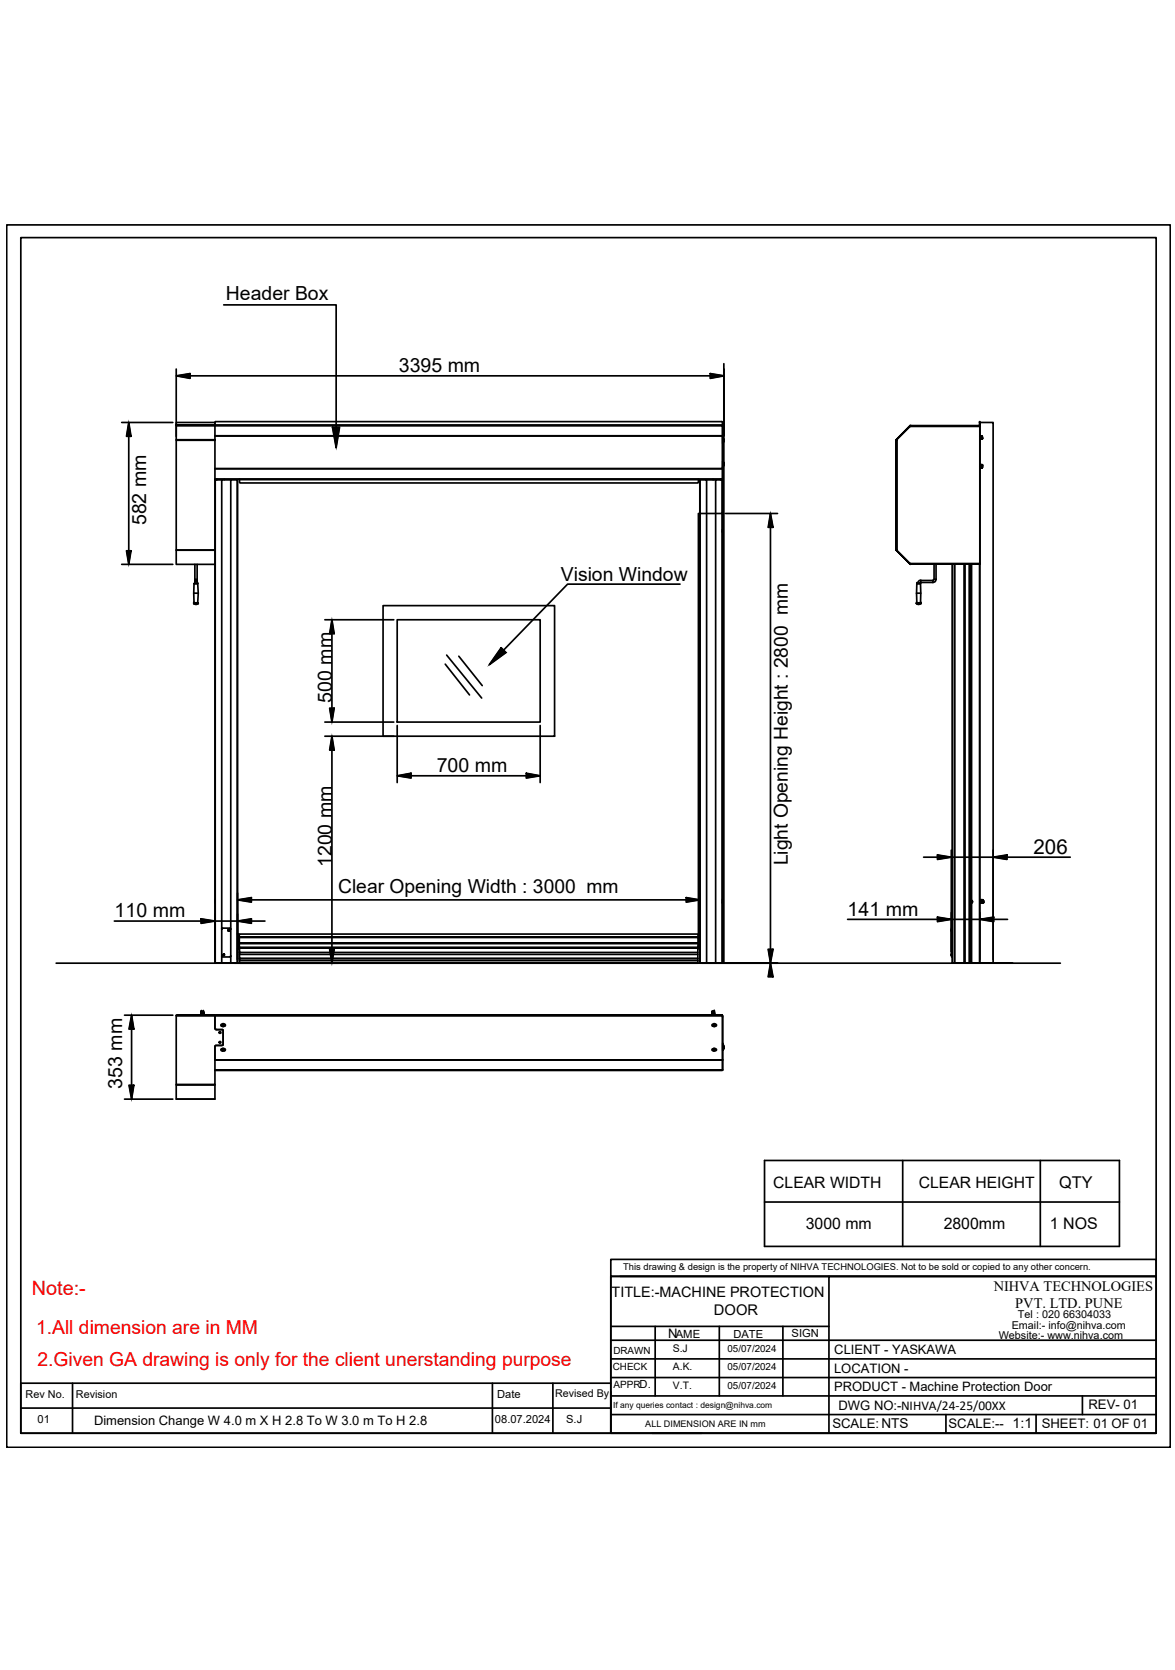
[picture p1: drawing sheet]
<svg xmlns="http://www.w3.org/2000/svg" width="176mm" height="250mm" viewBox="0 0 176 250" stroke-linecap="round" stroke-linejoin="round" font-family="sans-serif">
<!-- layer: 0 -->
<g fill="none" stroke="#000" stroke-width=".25">
<path d="M1 33.7h174.3v183.1h-174.3zM3.1 35.6h170.1v179.1h-170.1zM26.4 56.3l2.1-.3v.7zM26.4 55.3v10M28.5 56.3h77.9M33.5 45.7h16.9v18.3M106.4 56l2.1 .3-2.1 .4zM108.4 54.5v22.4M108.5 55.3v10M18.2 63.3h7.7M19.3 63.3l.3 2h-.6zM19.3 65.3v17.2"/>
<path d="M26.4 65.9h5.8h-5.8zM26.4 65.9v16.5h5.8v-16.5M26.4 65.9v-2.2h5.8v2.2M26.4 63.7v-.4h5.8v.4h-5.8h5.8M32.2 65.3h76v4.9h-76M32.2 65.3h76M32.2 63.7h76l.1 1.6M32.2 63.7h76h-76zM32.2 71.9h.1M32.4 71.9l.1-.1v.1M33.2 71.9h-1v72.3h1v-1M33.6 71.8v.1"/>
<path d="M34.6 71.9h-1.4v67.2M35.5 71.9l.1 72.3h-3.4M35.9 71.8h68.7M35.9 71.8l.1 .5h68.5l.1-.5M49.8 64h1.1l-.5 3zM104.8 76.9v65.2M104.9 71.9h1v72.3h-1zM104.9 71.9v72.3M105.9 71.9h1.3M106.8 71.8v.1M107.2 71.9h1v72.3h-1zM107.9 71.8v.1"/>
<path d="M108 71.8l.1 .1M108.1 63.1l.1 .6M108.2 71.9v72.3M108.2 63.1h-75.9l-.1 .6M108.2 76.9h.1M108.2 79.7h.1M108.2 70.2h-76M108.2 65.3v4.8M108.2 63.8l.1 1.5M108.2 63.8h.1M108.2 79.3v.4M108.2 71.8v.1"/>
<path d="M108.3 65.5h.1M108.3 65.5v.9v-.9M108.3 70h.1M108.3 69.1v.9zM108.3 70.1l-.1 1.6h-76M108.3 71.7l-.1 .1h-76M108.3 70.2l-.1 1.5M108.3 69.2l.2 .2M108.3 69.8h.1M108.3 69.2h.1M108.3 65.6l.2 .2v.3l-.2 .2M108.3 66.3h.1"/>
<path d="M108.3 65.6h.1M108.3 69.2v.6M108.3 76.9v67.3M108.4 69.5h.1M108.5 69.5l-.1 .3h-.1M108.5 69.4h.1M108.7 76.9h7.8M115.4 76.9l.4 2.1h-.7zM115.4 79v63.2M134.3 65.9l2.1-2.1h10.4v20.7h-10.4l-2.1-2.1zM134.3 65.9h-.1M134.4 65.9h-.1"/>
<path d="M136.4 63.9v-.1l-2.1 2.1h.1v16.5h-.1l2.1 2.1v-.1h10.4v-20.5M136.4 63.7h-.1M146.8 63.3h.1M146.8 63.2v-.1v.1M146.8 63.3v.4zM146.8 63.7h-.1M146.8 65.8h.1M146.8 65.5h.1M146.8 65.4h.1M146.8 70h.1M146.8 69.8h.1M146.8 63.8v80.4h-1.3v-9v9"/>
<path d="M146.8 63.7l-.1 .1-10.3-.1 10.4 .1v.1h-10.4v-.1l-2.1 2.1 2-2.2 .1 .1M146.8 63.3h2v80.9h-6.2v-1v.1M146.8 65.5v.2M146.8 69.8v.2M146.8 65.7v.1M146.8 65.4v.4M146.8 65.8v-.4l.1 .4M146.8 65.5l.1 .2v-.2M146.8 69.8l.1 .2M146.8 69.8v.2l.1-.2M146.8 65.4v.1M146.9 65.8h.1"/>
<path d="M146.9 65.5h.2M146.9 65.5h.1M146.9 65.4h.1M146.9 70h.1M146.9 69.8h.1M146.9 69.8h.2M146.9 65.8v-.4v.4M146.9 65.4v.4M146.9 69.8v.2v-.2M146.9 70v-.2v.2M146.9 65.4v.1M146.9 65.4l.1 .4"/>
<path d="M146.9 65.5v.2M146.9 69.8l.1 .2M146.9 69.8v.2M146.9 65.7v.1M146.9 65.7l.1 .1M147 65.8h.1M147 65.4h.1M147 65.5h.1M147 65.7h.1M147 70h.1M147 69.8h.1M147 65.4v.4"/>
<path d="M147 65.4v.4v-.4M147 65.5v.2M147 69.8v.2M147 65.4v.1M147 65.7v.1M147 65.4l.1 .4M147 69.8l.1 .2M147.1 65.4h.1M147.1 65.5h.1M147.1 65.8h.1M147.1 69.8h.1M147.1 70h.1"/>
<path d="M147.1 65.4v.4v-.4M147.1 65.4v.4M147.1 69.8v.2M147.1 69.8v.2v-.2M147.1 70v-.2v.2M147.1 65.4v.1M147.1 65.4l-.1 .1M147.1 70h-.1M147.1 65.7h.1M147.1 65.5v.2M147.1 65.7v-.2v.3M147.1 65.7v.1"/>
<path d="M147.1 65.4v.4zM147.1 65.5l.1 .2M147.1 69.8l.1 .2v-.2M147.2 65.7h.1M147.2 69.8h.1M147.2 65.4v.3zM147.2 69.8v.2M147.2 65.7l-.1 .1M18.2 84.5h7.7M19 82.5h.6l-.3 2zM26.4 82.4h5.8M26.4 82.4v2.1h5.8v-2.1"/>
<path d="M29 90.3h.1M29 90.3h.7M29 88.8l.1 1.5M29 90.3v.1M29 88.8h.7M29 90.4h.7M29.1 90.3h.1M29.1 90.3h.5M29.1 87.4h.5M29.2 87.1l.1-.2h.1l.1 .2M29.2 87.4h.3M29.2 84.5v2.9"/>
<path d="M29.2 86.8h.3M29.5 84.5v2.9M29.6 87.4l.1 1.4-.1 1.5M29.6 87.4h.1M29.6 87.4h-.5l-.1 1.4M29.6 90.3h.1M29.7 90.4a.46 .46 0 0 1-.7 0M29.7 90.3v.1M32.2 84.5v59.7M48.7 92.8h10.3M49.7 92.8l.4 2.1h-.7zM49.7 94.9v11.2"/>
<path d="M57.4 90.7h25.7v19.6h-25.7zM59.5 92.8h21.4v15.3h-21.4zM66.7 99.5l3.6 4.6M66.9 98.1l5.3 6.4M68.7 98.3l3.5 4.4M75.1 97l.7 .7-2.5 1.9zM101.9 87.5h-16.9l-9.5 9.9M134.2 82.3l2.2 2.2-2.1-2.1M134.3 82.3l-.1-16.4 .1 16.5h.1M136.4 84.4v.1h10.4v-.1M137.3 90.4h.1M137.3 90.3h.1"/>
<path d="M137.3 90.4a.46 .46 0 0 0 .7 0M137.3 90.3h.7M137.3 90.3l.7 .1zM137.3 88.8h.7M137.3 90.4h.7M137.3 88.8l.1 1.5M137.4 87.4h.1M137.4 87.4h.5M137.4 90.3h.5M137.4 87.4l-.1 1.4M137.4 90.3h.1M137.5 87.4h.1"/>
<path d="M137.5 87.4h.3M137.8 87.4h.1M137.9 87.4v2.9M137.9 87.4h.1M137.9 90.3h.1M138 90.3h.1M138 86.9a.51 .51 0 0 0-.5 .5M138 87.2l-.2 .2M138 90.4h.1M138 87.2h1.8M139.8 86.9h-1.8v.3M139.8 86.9v.3"/>
<path d="M139.9 84.5v2.3l-.1 .1M139.9 86.8h.3M140.2 86.8a.44 .44 0 0 1-.4 .4M140.2 84.5v2.3M142.6 84.5v54.7v-.2M143 84.5v59.7h1.5v-59.7M143 84.5v59.7M145.2 84.5v59.7M145.3 84.5l.1 59.7M145.4 84.5v59.7M145.5 84.5v50.4M146.8 84.5v59.7"/>
<path d="M48.7 108.1h10.3M48.7 110.3h10.3M49.4 106.1h.7l-.4 2zM49.7 110.3l.4 2h-.7zM49.7 112.3v29.9M59.5 116.2l2.1-.4v.7zM59.5 108.7v8.5M61.6 116.2h17.3M78.9 115.8l2 .4-2 .3zM80.9 108.7v8.5M17.1 138h13M30.1 137.6l2.1 .4-2.1 .3z"/>
<path d="M32.2 135.2h.1M32.2 134.9h.1M32.2 134.9v.3M32.2 136.9v6.8M32.2 138h3.4M34.2 139.3h.1zM34.6 139.2v-67.3h.9v72.3h-.9v-1M34.6 139.2l-.2-.2h-1.1l-.1 .1v4.1l.1 .1M34.6 139.2v4M35.6 139.9h.2v.5M35.6 134.8l2.1-.4v.7zM35.6 138l2.1-.4v.7z"/>
<path d="M35.6 133.8v9.9M37.7 134.8h65.1M37.7 138h2M102.8 134.4l2 .4-2 .3zM104.8 139.9h-.2v.5M104.8 133.8v9.9M108.2 134.9h.1M108.2 135.2h.1M108.2 134.9v.3M127 137.7h13.4M138.4 128.4h2M140.4 137.4l2.1 .3-2.1 .3z"/>
<path d="M140.4 128l2.1 .4-2.1 .3zM142.5 139.4l.1 .1M142.5 127.3v15.3M142.5 137.7h4.3M142.5 128.4h6.3M142.6 139.2l-.1 .1M142.6 139.5h.1M142.6 139.2h.1M142.6 139.2v4M145.4 135.1h.1M145.4 135h.1M145.4 135v.1"/>
<path d="M145.5 135.2v9h-.1M145.5 134.9v-50.4v50.4M145.5 135h.1M145.5 135.1h.1M145.6 135l-.1 .1M145.6 135.1h.1M145.6 135h.1M146.8 134.9h.1M146.8 137.7l2.1-.3v.6zM146.8 136.7v7M146.8 135.2h.1M146.9 135.2h.1"/>
<path d="M146.9 134.9h.1M147 135.2h.1M147 134.9h.1M147.1 135.2h.1M147.1 134.9h.1M147.1 134.9h.3l-.1 .3M147.2 135.2h.1M147.2 134.9h.1M147.3 135.2h.1M147.3 134.9h.1M148.8 128.4l2.1-.4v.7zM148.8 127.3v16.4"/>
<path d="M148.9 137.7h2M150.9 128.4h9.4M8.4 144.3h150.5M18.7 152h7.2M19.7 152l.4 2.1h-.8zM19.7 154.1v8.4M26.4 152.1h5.8M26.4 152.1v10.3h5.8v-5.7l.1-.1 1.1-.1v-2.2l-.1-.1h-1.1v-2.1M30.1 151.7h.1M30.1 151.8h.1M30.1 151.9h.1M30.1 151.9v.1"/>
<path d="M30.1 151.5h.1M30.1 152h.1M30.1 151.7v.1M30.1 151.6h.1M30.2 152h.1M30.2 151.7h.1M30.2 151.6l-.1 .1M30.2 151.5h.1M30.2 151.5h.2M30.2 151.7h.3M30.2 151.7h-.1M30.3 151.7h.2"/>
<path d="M30.4 151.7h.1M30.4 151.5h.1M30.5 152h.1M30.5 151.9h.1M30.5 151.8h.1M30.5 151.7h.1M30.5 151.8v.1M30.5 151.6h.1M30.5 151.5h.1M30.5 151.9v.1M32.2 152l-5.8 .1h81.8M32.2 152.1v2l1.2 .2v2.2l-1.1 .1-.1 .1"/>
<path d="M32.3 152h-.1l.1 .1M33.3 157h.3M33.3 157.1a.16 .16 0 0 0-.2 .2 .16 .16 0 0 0 .2 .1h.3M33.3 153.5h.3l-.2 .2zM33.3 143.3h1.1M33.3 157.2v.1M33.5 142.9l.1 .1h-.1zM33.5 142.9l.1 .1zM33.6 157.1h.1M33.6 153.4a.15 .15 0 0 1 .2 .2 .15 .15 0 0 1-.2 .1M33.6 157.1a.15 .15 0 0 1 .2 .1 .15 .15 0 0 1-.2 .2M33.6 153.4l-.1-.1-.2 .1a.16 .16 0 0 0-.2 .2 .16 .16 0 0 0 .2 .1l.1 .1 .2-.1"/>
<path d="M34.6 143.2l-.2 .1M35.7 140.4h.1v1.2h-.1zM35.8 141.6v.5h-.2M35.8 141.3v-.9h68.8v.9M35.8 140.4h68.8M35.8 140.3v-.4h68.8v.4l-68.8 .1 68.8-.1M35.8 140.4h.1M35.8 141.3v.6M35.9 142h68.6v.6h-68.6zM35.9 142h68.6M35.9 142.6v.3h68.6v-.3M35.9 142.9v.6h68.6v-.6"/>
<path d="M35.9 141.9h.1M35.9 143.9v-.3h68.6v.3M35.9 143.9v.3h68.6v-.3M35.9 143.9h68.6M35.9 143.5v.1M35.9 144.2v.1M49.4 142.2h.7l-.4 2.1zM104.5 141.9h.1M104.5 143.5v.1M104.5 144.2v.1M104.6 141.3h-68.8h68.8M104.6 141.9h-68.8h68.8"/>
<path d="M104.6 140.4h.1M104.6 140.4h.2v1.2h-.2zM104.6 141.6v.4l.2 .1M104.6 142v-65.1h3.8v67.3M104.6 141.3v.6M104.8 142.1h.1M105.9 144.2h1.3M106.7 153.5l.2-.2 .2 .1a.16 .16 0 0 1 .2 .2 .16 .16 0 0 1-.2 .1l-.1 .1-.2-.1zM106.7 151.5h.1M106.7 151.6v.1M106.7 151.7h.1M106.7 151.8h.1"/>
<path d="M106.7 151.9h.1M106.7 152h.1M106.7 151.9v.1M106.7 151.7v.1M106.7 151.5h.3M106.7 151.7h.2M106.9 157.1h-.2a.3 .3 0 0 0 .3 .3 .3 .3 0 0 0 .3-.3h-.2M106.9 157h.2M106.9 157.1h.2v.2h-.2zM106.9 153.5h.2v.1h-.2zM107 152h.1M107 151.9h.1"/>
<path d="M107 151.8h.1M107 151.7h.1M107 151.6h.1M107 151.5h.1M107 151.8v.2M107 151.7v.1M107 151.7h-.3M107.1 157.2v.1M107.7 144.2h8.8M108.2 152l-75.9 .1h75.9M108.2 152.1v6.6h-76v-2M108.2 158.7l-76 .1"/>
<path d="M108.2 152.2v.1M108.3 156.4h.1M108.3 156.4v.9zM108.3 158.7l-.1 1.6h-76h76M108.3 152.3l-.1 6.4M108.3 158.8l-.1 1.4M108.3 157.2l.2-.2zM108.3 156.5l.1 .1 .1 .4M108.3 157.2h.1M108.3 156.5h.1M108.3 156.5v.7M115.1 142.2h.7l-.4 2z"/>
<path d="M115.4 144.3l.4 2h-.7zM142.5 143.1h.1M142.5 142.9v.2M142.6 142.9h-.1M142.6 143.1h.1M142.6 142.9h.1M144.5 144.2v-59.7v59.7h.8v-59.7v59.7M144.5 144.2h.1M145.5 144.2h.1M148.1 144.2v.1M148.4 144.2h3.3M18.7 164.6h7.2"/>
<path d="M19.3 162.5h.8l-.4 2.1zM26.4 162.4v.1h5.8v-.1M26.4 162.5v2.1h5.8v-2.1M26.4 164.6h5.8M108.3 160.2l-.1 .1M114.5 173.8h53.2v12.9h-53.2zM135.2 173.8v12.9M155.9 173.8v12.9M91.5 188.6h81.7v2.6h-81.7zM91.5 191.2h81.7v23.5h-81.7zM91.5 191.2v23.5M91.5 198.7h32.7"/>
<path d="M92.9 191.2h31.3M98.2 198.7v10.4M107.8 198.7v10.4M114.5 180h53.2M117.3 198.7v10.4M173.2 191.2h-49v23.5M3.1 210.9h88.4M10.9 207.2v7.5M73.8 207.2v7.5M82.8 207.2v7.5M91.5 207.2h-88.4v7.5h102M91.5 209.1h81.7"/>
<path d="M91.5 206.3h81.7M91.5 203.5h81.7M91.5 200.7h81.7M91.5 211.9h81.7M97.7 214.7h75.5M141.7 211.9v2.8M155.2 211.9v2.8M162.2 209.1v2.8"/>
<circle cx="34.3" cy="139.3" r=".12"/>
<circle cx="145.5" cy="135" r=".19"/>
<circle cx="145.5" cy="135" r=".16"/>
<circle cx="33" cy="154.7" r=".13"/>
<circle cx="33" cy="156.1" r=".13"/>
<circle cx="33.4" cy="157.2" r=".1"/>
<circle cx="33.5" cy="143" r=".13"/>
</g>
<g fill="#000" stroke="#000" stroke-width=".15">
<path d="M19.3 63.3l.3 2h-.6zM49.8 64h1.1l-.5 3zM115.4 76.9l.4 2.1h-.7zM19 82.5h.6l-.3 2zM49.7 92.8l.4 2.1h-.7zM49.4 106.1h.7l-.4 2zM49.7 110.3l.4 2h-.7zM19.7 152l.4 2.1h-.8zM49.4 142.2h.7l-.4 2.1zM115.1 142.2h.7l-.4 2zM115.4 144.3l.4 2h-.7zM19.3 162.5h.8l-.4 2.1z"/>
<path d="M26.4 56.3l2.1-.3v.3zM26.4 56.3l2.1 .4v-.4z"/>
<path d="M106.4 56l2.1 .3h-2.1zM106.4 56.3v.4l2.1-.4z"/>
<path d="M75.1 97l.7 .7h-1.2zM74.6 97.7l-1.3 1.9 2.5-1.9z"/>
<path d="M59.5 116.2l2.1-.4v.4zM59.5 116.2l2.1 .3v-.3z"/>
<path d="M78.9 115.8l2 .4h-2zM78.9 116.2v.3l2-.3z"/>
<path d="M30.1 137.6l2.1 .4h-2.1zM30.1 138v.3l2.1-.3z"/>
<path d="M35.6 134.8l2.1-.4v.4zM35.6 134.8l2.1 .3v-.3z"/>
<path d="M35.6 138l2.1-.4v.4zM35.6 138l2.1 .3v-.3z"/>
<path d="M102.8 134.4l2 .4h-2zM102.8 134.8v.3l2-.3z"/>
<path d="M140.4 137.4l2.1 .3h-2.1zM140.4 137.7v.3l2.1-.3z"/>
<path d="M140.4 128l2.1 .4h-2.1zM140.4 128.4v.3l2.1-.3z"/>
<path d="M146.8 137.7l2.1-.3v.3zM146.8 137.7l2.1 .3v-.3z"/>
<path d="M148.8 128.4l2.1-.4v.4zM148.8 128.4l2.1 .3v-.3z"/>
</g>
<text font-size="3.1" x="154.8" y="127.8">206</text>
<text font-size="3" fill="#f00" x="4.8" y="193.9">Note:-</text>
<g font-size="2.9">
<text x="33.9" y="44.9">Header Box</text>
<text x="59.8" y="55.7">3395 mm</text>
<text x="21.9" y="78.7" transform="rotate(-90 21.9 78.7)">582 mm</text>
<text x="84" y="87">Vision Window</text>
<text x="49.7" y="105.3" transform="rotate(-90 49.7 105.3)">500 mm</text>
<text x="65.4" y="115.6">700 mm</text>
<text x="49.7" y="129.9" transform="rotate(-90 49.7 129.9)">1200 mm</text>
<text x="118.1" y="129.6" transform="rotate(-90 118.1 129.6)">Light Opening Height : 2800 mm</text>
<text x="17.2" y="137.4">110 mm</text>
<text x="50.7" y="133.7">Clear Opening Width : 3000 mm</text>
<text x="127" y="137.2">141 mm</text>
<text x="18.3" y="163.1" transform="rotate(-90 18.3 163.1)">353 mm</text>
</g>
<g font-size="2.9" fill="#f00">
<text x="5.4" y="199.8">1.All dimension are in MM</text>
<text x="5.6" y="204.6">2.Given GA drawing is only for the client unerstanding purpose</text>
</g>
<g font-size="2.4">
<text x="115.9" y="177.9">CLEAR WIDTH</text>
<text x="137.7" y="177.9">CLEAR HEIGHT</text>
<text x="158.7" y="177.9">QTY</text>
<text x="120.7" y="184.1">3000 mm</text>
<text x="141.4" y="184.1">2800mm</text>
<text x="157.3" y="184.1">1 NOS</text>
</g>
<g font-size="2.2">
<text x="91.6" y="194.3">TITLE:-MACHINE PROTECTION</text>
<text x="107" y="196.9">DOOR</text>
<text x="148.9" y="193.4">NIHVA TECHNOLOGIES</text>
<text x="152.1" y="195.9">PVT. LTD. PUNE</text>
</g>
<g font-size="2">
<text x="100.1" y="200.3">N</text>
<text x="125" y="205.6">LOCATION -</text>
<text x="124.7" y="213.9">SCALE: NTS</text>
<text x="125.6" y="211.2">DWG NO:-NIHVA/24-25/00XX</text>
<text x="142.1" y="213.9">SCALE:-- 1:1</text>
<text x="156.1" y="213.9">SHEET: 01 OF 01</text>
<text x="163.1" y="211.1">REV- 01</text>
</g>
<g font-size="1.9">
<text x="125" y="202.8">CLIENT - YASKAWA</text>
<text x="125" y="208.4">PRODUCT - Machine Protection Door</text>
<text x="14.1" y="213.4">Dimension Change W 4.0 m X H 2.8 To W 3.0 m To H 2.8</text>
</g>
<g font-size="1.7">
<text x="101.2" y="200.3">AME</text>
<text x="109.9" y="200.4">DATE</text>
<text x="118.6" y="200.3">SIGN</text>
<text x="74.5" y="209.4">Date</text>
<text x="5.6" y="213.1">01</text>
<text x="74.2" y="213.1">08.07.2024</text>
<text x="84.8" y="213.1">S.J</text>
</g>
<g font-size="1.6">
<text x="152.5" y="197.5">Tel : 020 66304033</text>
<text x="100.8" y="202.4">S.J</text>
<text x="149.6" y="200.6">Website:- www.nihva.com</text>
<text x="151.6" y="199.1">Email:- info@nihva.com</text>
<text x="3.8" y="209.4">Rev No.</text>
<text x="11.4" y="209.4">Revision</text>
<text x="83.2" y="209.2">Revised By</text>
</g>
<g font-size="1.5">
<text x="91.9" y="202.8">DRAWN</text>
<text x="109" y="202.4">05/07/2024</text>
<text x="91.8" y="205.2">CHECK</text>
<text x="91.9" y="207.9">APPRD.</text>
<text x="100.8" y="205.2">A.K.</text>
<text x="100.8" y="208">V.T.</text>
<text x="109" y="205.2">05/07/2024</text>
<text x="109" y="208">05/07/2024</text>
</g>
<g font-size="1.4">
<text x="93.4" y="190.2">This drawing &amp; design is the property of NIHVA TECHNOLOGIES. Not to be sold or copied to any other concern.</text>
<text x="96.7" y="213.7">ALL DIMENSION ARE IN mm</text>
</g>
<text font-size="1.3" x="91.8" y="210.8">If any queries contact : design@nihva.com</text>
</svg>
